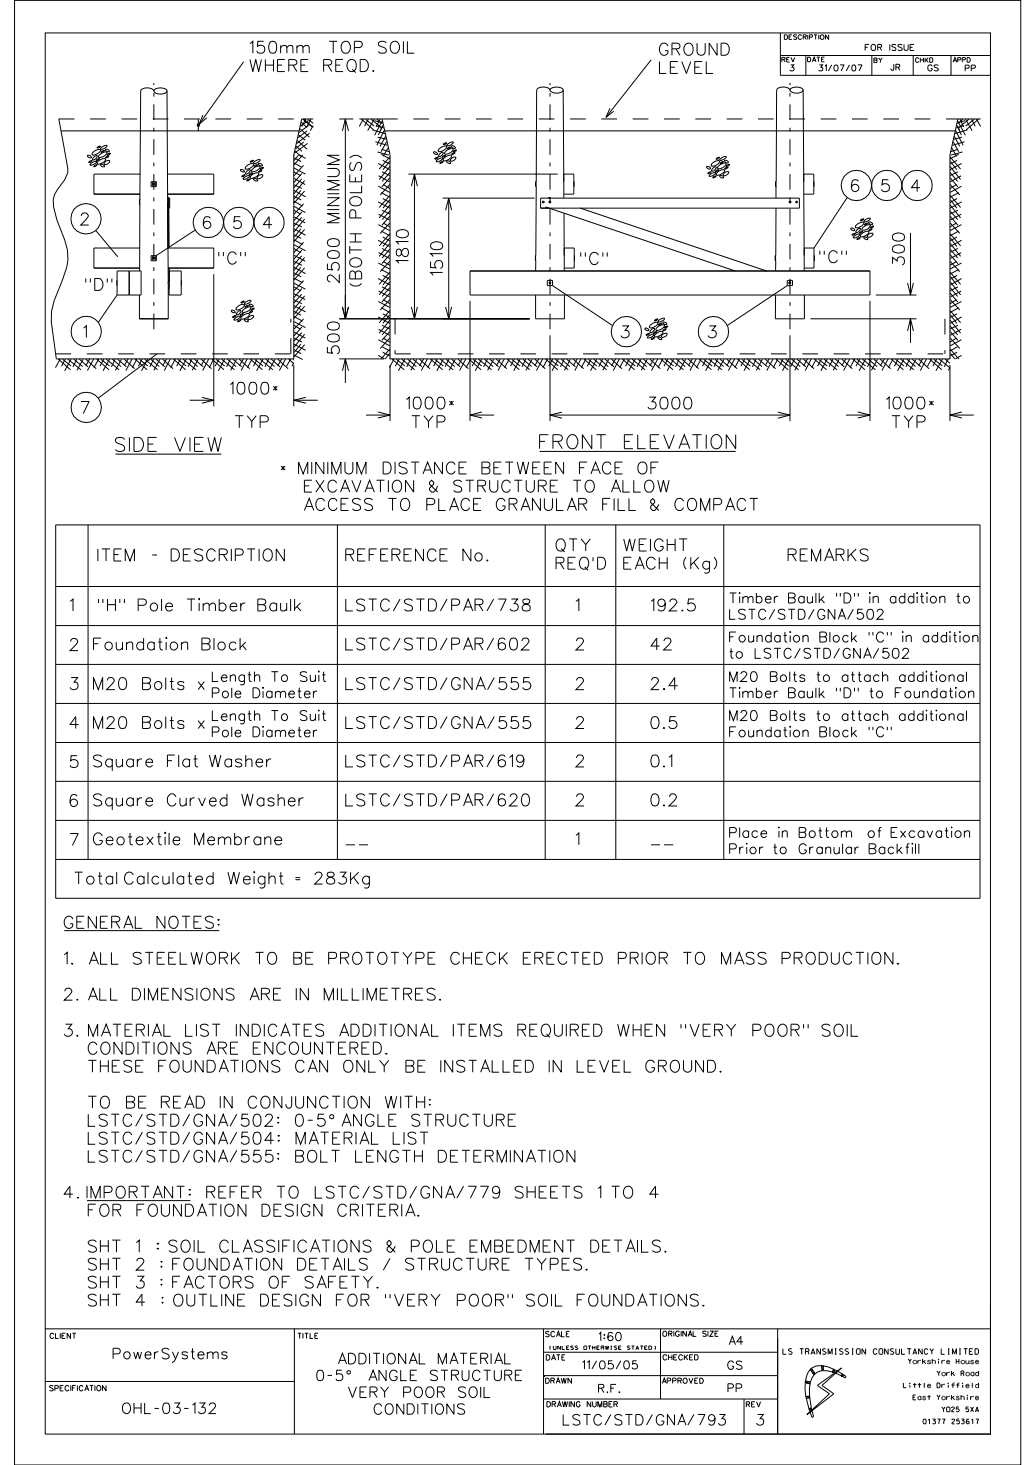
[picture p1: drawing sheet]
<svg xmlns="http://www.w3.org/2000/svg" width="210mm" height="297mm" viewBox="0 0 210 297" stroke-linecap="round" stroke-linejoin="round" font-family="sans-serif">
<g fill="none" stroke="#000" stroke-width=".2">
<path d="M2.9 .1h204v296.9h-204zM9.2 6.7h191.6v284h-191.6zM31.2 18.4a1.8 1.8 0 0 0-2.6-.2l-.3 36.7M31.3 18.2a2.12 2.12 0 0 1 2.5 0l.1 .2a1.6 1.6 0 0 1-2.2 .6l-.4-.4zM33.9 18.4l.1 21.9M49.4 12.5l-9 12.7M111.5 18.3a1.76 1.76 0 0 0-2.7 0l-.1 18.5M111.5 18.1a2.18 2.18 0 0 1 2.6 0l.1 .2a1.8 1.8 0 0 1-2.7 0zM114.2 18.3l.1 18.5M132 12.1l-9.2 11.7M158.2 11.2h42.6M158.2 6.7v8.6h42.6"/>
<path d="M160.1 18.3a1.76 1.76 0 0 0-2.7 0l-.1 18.5M160.2 18.1a2.12 2.12 0 0 1 2.5 0l.1 .2a1.8 1.8 0 0 1-2.7 0zM162.8 18.3l.1 18.5M163.3 11.2v4.1M176.7 11.2v4.1M185.1 11.2v4.1M192.8 11.2v4.1M11.9 24.1l1.8 10.1v.8l-.6 1.4-2 3-.3 1.1 .1 1.5 .6 2.6 1.6 4a9.8 9.8 0 0 1-.5 8.3l-1.7 4.1-.5 2.2v2.1l1 7.5h48.1v-41.4l1.7-7.3h2.3M12.4 26.5h48.2M17.8 31.5a.55 .55 0 0 1 .7 .5 .51 .51 0 0 1-.7-.5zM18.1 32.8l.5-.3a.42 .42 0 0 1-.5 .5zM18.2 33.3h.1a1.1 1.1 0 0 1 1.3-.5 1.42 1.42 0 0 1-1.4 .6z"/>
<path d="M18.9 30.9l1-.6 .5 .1a1.52 1.52 0 0 1-1.7 1zM18.9 32l.6-.5a.42 .42 0 0 1 .2 .5 .42 .42 0 0 1-.5 .3l-.4 .1zM19.1 33.6l.6-.2-.4 .4h-.3zM19.5 32.4l.6-.2-.2 .3h-.4zM19.8 29.8l.5-.1-.4 .3h-.2zM19.9 32.7l1-.5h.5a1.44 1.44 0 0 1-1.7 1zM20.2 31.4l1-.6 .5 .1a1.52 1.52 0 0 1-1.7 1zM20.4 30a1.24 1.24 0 0 1 1.3-.5 1.27 1.27 0 0 1-1.3 .7zM20.4 33.3a.55 .55 0 0 1 .8 .5 .51 .51 0 0 1-.8-.5zM20.6 30.7l.6-.2-.4 .4h-.3zM21.2 32.9a.67 .67 0 0 1 1.1-.2 .87 .87 0 0 1-1.2 .6zM21.4 30.3a.55 .55 0 0 1 .7 .5h-.1a.48 .48 0 0 1-.6-.5z"/>
<path d="M21.4 31.9l.6-.3-.2 .3-.3 .1zM21.8 31.3l.6-.2-.4 .3-.3 .1zM28.4 35.3h-9.4v4.1h9.4M30.6 36.8h1.1v1h-1.1zM30.9 36.8v1M31.5 36.8v1M34 35.3h9.3v4.1h-9.3M40.2 24.2v2.4M41.1 23.3l-.7 1.9 1.5-1.3M48.8 34.4a.55 .55 0 0 1 .7 .5h-.1a.48 .48 0 0 1-.6-.5zM49.1 35.6l.6-.1-.4 .3h-.3zM49.3 36.2v-.1a1.1 1.1 0 0 1 1.3-.4 1.42 1.42 0 0 1-1.3 .6z"/>
<path d="M49.9 33.7l.7-.4h.8a1.44 1.44 0 0 1-1.7 .9zM50.1 34.7l.5-.3a.59 .59 0 0 1-.5 .9h-.2l-.1-.1zM50.1 36.5l.5-.2 .1 .1-.6 .3zM50.5 35.3l.7-.3-.1 .2a.3 .3 0 0 1-.3 .2 .3 .3 0 0 1-.3-.1zM50.7 35.8a1.56 1.56 0 0 1 1.7-.7 1.44 1.44 0 0 1-1.7 1zM50.7 32.8l.7-.3-.4 .3-.3 .1zM51.4 34.1l.8-.4 .5 .1a1.52 1.52 0 0 1-1.7 .9v-.3zM51.5 32.9a1.24 1.24 0 0 1 1.2-.5 1.27 1.27 0 0 1-1.3 .7zM51.5 36.2a.5 .5 0 0 1 .6 .5 .5 .5 0 0 1-.6-.5zM51.5 33.6l.7-.2-.2 .2-.3 .2zM52.4 35.7l.8-.3a.69 .69 0 0 1-.3 .7 .69 .69 0 0 1-.8 0zM52.4 33.1a.55 .55 0 0 1 .8 .5h-.1a.48 .48 0 0 1-.7-.5z"/>
<path d="M52.4 34.8l.5-.3h.2l-.6 .4zM52.8 34.2l.6-.2-.3 .3-.3 .1zM59.5 34.8l1.4 .8M59.5 34l2.4 1.3M59.5 33l1.6 .9M59.6 39.8l1.4 .7M59.6 38.6l2.4 1.3M59.6 37.5l1.6 .7M59.6 32l1.4 .8M59.6 36.2l2.3 1.2M59.7 31.4l-.1 .1M59.8 30.6l1.3 1.1"/>
<path d="M60 29.6l1.2 1.1M60.3 28.5l2 1.8M60.5 31.4l-.9 1.1M60.5 27.3l1.4 1.1M60.6 31.4l1.4 .7M60.8 26.1l1.9 1.7M61 38.6l-1.4 1.7M61 24.8l1.2 1.1M61.2 36.3l-1.6 1.7M61.2 35.2l-1.6 1.8M61.4 31.4l-1.8 2M61.4 24.2l1.8 1.5"/>
<path d="M61.5 33.5l-1.9 2.1M61.6 28.8l-1.7 1.4M61.6 24.2l1.9 1.6M61.7 38.7l-2.1 2.5M61.7 36.6l-2.1 2.7M62 24.1l-.8 1.5M62.3 26.5l-1.9 1.4M62.3 29.1l-2.6 1.9M62.5 24.2l1 .8M62.6 25.4l-2 1.5M62.6 24.4l-1.7 1.2M62.8 27l-2.7 2.1"/>
<path d="M63 24.2l-.7 1.4M63.5 25.5l-.6 1M68.8 24.1h2.8M69.4 26.5l.6-2.4 .6 2.4M70 24.1v40.5M72.8 24.1h4.7l1.6 7.3v41.4h113.5v-41.4l1.6-7.3h4.6M73.3 24.2l2.4 2.1M73.6 24.1l-.8 1.5M74.1 24.2l1.7 1.4M74.7 24.2l-.8 1.4M75.2 24.2l2.3 1.8M75.5 26.3l2.5 .8"/>
<path d="M75.8 24.2l-1.3 2.3M75.9 24.5l1.7 .4M76.1 28.7l2.4 .8M76.2 25.5l1.6 .4M76.4 24.2l1.1 .9M76.5 30.8l2.3 .6M76.6 27.8l1.7 .4M76.6 33.1l2.4 1.3M76.7 37.8l2.3 1.2M76.7 35.6l2.3 1.3M77 24.2l-.8 1.5M77.3 31.3l1.7 .9"/>
<path d="M77.3 39.1l1.7 .9M77.4 30.3l1.5 .5M77.4 34.8l1.6 .8M77.5 25.7l-.4 .7M77.5 24.5l-1.6 2.9M77.6 32.5l1.4 .8M77.6 25.4l-.9 2M77.7 37.4l1.3 .8M77.9 26.4l-1.5 3.1M78 26.5h115.6M78.2 27.6l-1.2 2.1M78.4 28.7l-1.2 2.1"/>
<path d="M78.7 30l-1 1.7M79 32.7l-1.4 1.7M79 31.8l-2.1 2.5M79 33.8l-2.1 2.6M79 35l-1.5 1.8M79 36.1l-1.6 1.8M79 37.4l-1.9 2.1M79 39.6l-2.1 2.5M82.8 35.3h30.3M83.4 37.8l.6-2.5 .6 2.5M84 35.3v29.3M87.9 30.9a.51 .51 0 0 1 .7 .4h-.1a.61 .61 0 0 1-.6-.4z"/>
<path d="M88.2 32.1l.6-.2-.4 .3h-.3zM88.5 32.5a1.54 1.54 0 0 1 1.2-.4 1.27 1.27 0 0 1-1.3 .7zM89 30.2l.8-.5 .7-.1a1.06 1.06 0 0 1-1.2 1.1l-.5-.1zM89.2 31.1l.5-.2a.7 .7 0 0 1-.8 .8l.1-.3zM89.2 32.9l.6-.2a.49 .49 0 0 1-.7 .4zM89.8 31.6l.5-.1-.1 .2-.5 .2zM89.9 29.2l.6-.3-.1 .2a.3 .3 0 0 1-.2 .2 .3 .3 0 0 1-.3-.1zM90 32l.8-.4 .7-.1a1.06 1.06 0 0 1-1.2 1.1l-.5-.1zM90.3 30.7l.8-.5 .7-.1a1.06 1.06 0 0 1-1.2 1.1l-.5-.1zM90.5 32.7a.51 .51 0 0 1 .8 .4h-.1a.61 .61 0 0 1-.7-.4zM90.6 29.3a1.19 1.19 0 0 1 1.3-.4 1.11 1.11 0 0 1-1.4 .6zM90.7 30.1l.6-.3-.5 .4h-.1z"/>
<path d="M91.5 29.6a.51 .51 0 0 1 .8 .4l-.1 .1a.61 .61 0 0 1-.7-.5zM91.5 32.1l.8-.2a.72 .72 0 0 1-1 .7zM91.6 31.1l.6-.1-.6 .3zM91.9 30.6l.6-.2a.49 .49 0 0 1-.7 .4zM108.7 36.8v1M108.7 37.8l-.1 14M108.7 36.8h-.1v1h.1M114.3 39.4h2v-4.1h-2v4.9M116.3 36.8v1M123.6 22l-.8 1.8 1.6-1.2M143.2 33.8l.1-.1a.48 .48 0 0 1 .7 .5 .56 .56 0 0 1-.8-.4zM143.5 35.1l.6-.3-.4 .4h-.2z"/>
<path d="M143.9 35.4l.6-.4h.5a1.05 1.05 0 0 1-1.3 .7zM144.3 33.1l.8-.4 .7-.1a1.06 1.06 0 0 1-1.2 1.1l-.5-.1zM144.4 34.2l.7-.4a.64 .64 0 0 1-.6 .9l-.3-.1zM144.5 35.9l.6-.2-.1 .2-.4 .2zM145.1 34.6l.5-.2a.42 .42 0 0 1-.5 .4zM145.3 32.1l.5-.2-.2 .3-.4 .1zM145.6 34.8l.8-.4h.4a1.06 1.06 0 0 1-1.1 1.1h-.6zM145.7 33.6l.7-.4 .7-.1a1.06 1.06 0 0 1-1.2 1.1l-.5-.1zM145.9 32.4a1.13 1.13 0 0 1 1.3-.5l-.1 .1a1.54 1.54 0 0 1-1.2 .5zM145.9 35.6l.1-.1a.52 .52 0 0 1 .6 .6 .6 .6 0 0 1-.7-.5zM146 33.1l.2-.3h.4l-.5 .4zM146.7 35.2a.63 .63 0 0 1 1-.2 .94 .94 0 0 1-1.1 .5z"/>
<path d="M146.9 32.5h.1a.48 .48 0 0 1 .6 .5 .56 .56 0 0 1-.7-.5zM146.9 34.2l.7-.3-.3 .3zM147.2 33.6l.7-.3-.2 .3zM157.3 36.8v3.4M157.4 36.8h-.2v1h.2M162.9 35.3h2.1v4.1h-2.1zM162.9 39.4l.1 12.4M165 36.8v1M192.6 31.8l2.1 2.5M192.6 33.8l2.1 2.6M192.6 35l1.5 1.8M192.6 36.1l1.6 1.8"/>
<path d="M192.6 37.4l1.9 2.1M192.6 39.6l2.1 2.5M192.6 32.7l1.4 1.7M192.9 30l1 1.7M193.2 28.7l1.1 2.1M193.4 27.6l1.1 2.1M193.7 26.4l1.5 3.1M193.9 37.4l-1.3 .8M194 25.4l.9 2M194 32.5l-1.4 .8M194.1 24.5l1.6 2.9M194.2 25.7l.3 .7"/>
<path d="M194.2 34.8l-1.6 .8M194.2 30.3l-1.5 .5M194.3 31.3l-1.7 .9M194.3 39.1l-1.7 .9M194.6 24.2l.8 1.5M194.8 35.6l-2.2 1.3M194.9 37.8l-2.3 1.2M194.9 33.1l-2.3 1.3M195 27.8l-1.7 .4M195.1 30.8l-2.3 .6M195.2 24.2l-1 .9M195.4 25.5l-1.6 .4"/>
<path d="M195.5 28.7l-2.4 .8M195.6 24.5l-1.6 .4M195.7 24.2l1.3 2.3M196.1 26.3l-2.5 .8M196.4 24.2l-2.2 1.8M196.9 24.2l.8 1.4M197.5 24.2l-1.8 1.4M197.9 24.1l.9 1.5M198.4 24.2l-2.5 2.1M19.4 46.7l4.5 5.4M23.7 56.8h.1M23.7 57.9h.1"/>
<path d="M23.7 59.8l-3.8 5.6M23.7 54.9h4.9v4.9h-4.9zM26.2 54.9v4.9M28.3 59.8v4.8M28.3 50.3h-9.3v4h9.3M28.4 40.4h-.1v1.1h.1M30.6 51.8h1.1v1.1h-1.1zM30.9 51.8v1.1M31.5 51.8v1.1M34 41.1l.1 23.5M34 40.2h.1M34.1 50.3h9.2v4h-9.2"/>
<path d="M34.1 58.7h.2M34.2 40.2h.2v2h-.2M34.2 41.9h-.2v-1.9h.2v2.2M34.2 42.2v8.1M34.3 56.8v.3zM34.3 54.3v5.5h2.4v-4.9h-2.4M34.3 56.8h.1M36.7 56.8v1.1M39.6 46.6l-7.9 5.2M43.3 55.6v26.8M59.5 58.2l1.4 .8M59.5 57.4l2.4 1.2"/>
<path d="M59.5 56.4l1.8 .9M59.5 50.4l1.4 .8M59.5 49.6l2.4 1.2M59.5 48.6l1.8 1M59.5 42.6l1.4 .8M59.5 41.8l2.4 1.3M59.5 40.8l1.8 1M59.6 55.3l1.4 .8M59.6 54.2l2.4 1.3M59.6 53l1.6 .8M59.6 47.6l1.4 .7M59.6 46.4l2.4 1.3"/>
<path d="M59.6 45.2l1.6 .8M59.6 59.6l2.3 1.1M59.6 51.8l2.3 1.1M59.6 44l2.3 1.2M61 54.2l-1.4 1.7M61 46.4l-1.4 1.7M61.2 59.6l-1.6 1.8M61.2 51.8l-1.6 1.8M61.2 44.1l-1.6 1.7M61.2 58.5l-1.6 1.8M61.2 50.7l-1.6 1.8M61.2 43l-1.6 1.7"/>
<path d="M61.5 56.9l-1.9 2.1M61.5 49.1l-1.9 2.1M61.5 41.3l-1.9 2.1M61.7 60l-2.1 2.6M61.7 54.3l-2.1 2.5M61.7 52.2l-2.1 2.6M61.7 46.5l-2.1 2.5M61.7 44.4l-2.1 2.6M76.6 40.9l2.4 1.3M76.6 48.7l2.4 1.3M76.6 56.5l2.4 1.3M76.7 45.5l2.3 1.3"/>
<path d="M76.7 53.3l2.3 1.3M76.7 43.4l2.3 1.2M76.7 51.2l2.3 1.2M76.7 59l2.3 1.2M77.3 46.9l1.7 .9M77.3 54.6l1.7 1M77.4 42.6l1.6 .8M77.4 50.4l1.6 .8M77.4 58.2l1.6 .8M77.6 40.2l1.4 .9M77.6 48l1.4 .8M77.6 55.8l1.4 .8"/>
<path d="M77.7 45.2l1.3 .8M77.7 53l1.3 .8M79 40.5l-1.4 1.7M79 48.2l-1.4 1.8M79 56l-1.4 1.8M79 41.6l-2.1 2.6M79 42.8l-1.5 1.7M79 43.8l-1.6 1.9M79 45.2l-1.9 2.1M79 47.4l-2.1 2.5M79 49.3l-2.1 2.7M79 50.5l-1.5 1.8"/>
<path d="M79 51.6l-1.6 1.9M79 53l-1.9 2.1M79 55.2l-2.1 2.4M79 57.1l-2.1 2.7M79 58.3l-1.5 1.8M79 59.4l-1.6 1.8M89.7 40.2h18.7M90.3 42.6l.7-2.4 .6 2.4M91 40.2v24.4M95.3 54.9h81v4.9h-81zM108.6 59.8v4.8h5.8v-4.8M108.6 52.9v2"/>
<path d="M108.7 51.8h-.2v1.1h.2M109.6 40.2h52.4v2h-52.4zM110.6 41.9l38.4 13M110.9 56.8h1.1v1.1h-1.1zM111.2 40l.4 .2M111.2 40v.2M111.2 40h.1M111.5 40.8a.18 .18 0 0 0-.2 .1 .18 .18 0 0 0 .1 .2M112 57.9l12.1 8.1M114.3 43.2l.1 8.6M114.4 54.3h2v-4h-2v4.6M116.4 51.8v1.1"/>
<path d="M117.6 42.2l37.8 12.7M157.2 59.8v4.8h5.9v-4.8M157.2 51.8v1.1M157.3 52.9l-.1 2M157.3 51.8h-.2v1.1h.2M157.3 42.2v9.6M159.6 57.9l-12.2 8.1M159.6 56.8h1v1.1h-1zM160.1 57.5h.1M160.1 40.8l.2 .1-.1 .2M160.2 57.2a.17 .17 0 0 0-.2 .1 .17 .17 0 0 0 .1 .2M160.2 57.2h.1"/>
<path d="M160.2 57.2l-.2 .1 .1 .2M165 51.8v1.1M165 50.3h-2v4.6M165 50.3v4h-2M171.7 40l-6.7 10.3M172.5 46.2h.1a.52 .52 0 0 1 .6 .5 .51 .51 0 0 1-.7-.5zM172.7 47.6l.7-.3-.3 .3-.4 .1zM173 48.1a1.13 1.13 0 0 1 1.3-.5l-.1 .1a1.19 1.19 0 0 1-1.2 .5zM173.4 45.8a1.7 1.7 0 0 1 1.7-.7 1.52 1.52 0 0 1-1.7 1zM173.6 46.7l.7-.4a.75 .75 0 0 1-.8 .8zM173.7 48.4l.6-.3a.36 .36 0 0 1-.2 .4 .36 .36 0 0 1-.4 0zM174.3 47.1l.6-.2-.6 .4z"/>
<path d="M174.5 44.6l.5-.2a.36 .36 0 0 1-.4 .3h-.2zM174.6 47.4l.7-.4 .5-.1 .3 .1a1.44 1.44 0 0 1-1.7 .9zM174.7 46.3a1.7 1.7 0 0 1 1.7-.7 1.42 1.42 0 0 1-1.7 1zM175.2 44.8a1.43 1.43 0 0 1 1.2-.5 1.27 1.27 0 0 1-1.3 .6zM175.2 48a.47 .47 0 0 1 .6 .5 .5 .5 0 0 1-.6-.5zM175.4 45.4l.5-.1-.2 .2-.5 .1zM175.9 47.7a.67 .67 0 0 1 1.1-.3 .76 .76 0 0 1-1.2 .5zM176.1 46.7l.4-.3h.3l-.3 .3zM176.1 45h.1a.47 .47 0 0 1 .6 .5 .5 .5 0 0 1-.7-.5zM176.4 46.1l.6-.3a.36 .36 0 0 1-.2 .3 .36 .36 0 0 1-.4 0zM177.5 59.8h8.3M184 57.4l.6 2.4 .6-2.4"/>
<path d="M184.6 47.2v12.6M192.6 41.6l2.1 2.6M192.6 42.8l1.5 1.7M192.6 43.8l1.6 1.9M192.6 45.2l1.9 2.1M192.6 47.4l2.1 2.5M192.6 49.3l2.1 2.7M192.6 50.5l1.5 1.8M192.6 51.6l1.6 1.9M192.6 53l1.9 2.1M192.6 55.2l2.1 2.4M192.6 57.1l2.1 2.7"/>
<path d="M192.6 58.3l1.5 1.8M192.6 59.4l1.6 1.8M192.6 40.5l1.4 1.7M192.6 48.2l1.4 1.8M192.6 56l1.4 1.8M193.9 45.2l-1.3 .8M193.9 53l-1.3 .8M194 40.2l-1.4 .9M194 48l-1.4 .8M194 55.8l-1.4 .8M194.2 42.6l-1.6 .8M194.2 50.4l-1.6 .8"/>
<path d="M194.2 58.2l-1.6 .8M194.3 46.9l-1.7 .9M194.3 54.6l-1.7 1M194.8 43.4l-2.2 1.2M194.8 51.2l-2.2 1.2M194.8 59l-2.2 1.2M194.9 45.5l-2.3 1.3M194.9 53.3l-2.3 1.3M194.9 40.9l-2.3 1.3M194.9 48.7l-2.3 1.3M194.9 56.5l-2.3 1.3M11.8 72.8l2.5 2.2"/>
<path d="M12.2 72.8l-1 1.7M12.7 72.8l1.7 1.4M13.2 72.8l-.7 1.4M13.7 72.8l2.7 2.2M14.4 72.8l-1.3 2.4M15 72.8l1.7 1.5M15.6 72.8l-.8 1.6M16.1 72.8l1.7 1.6M16.8 72.8l-1.2 2.3M17.4 72.8l2.1 1.9M18.2 72.8l-.8 1.4M19 72.8l-1.3 2.3"/>
<path d="M19.6 72.8l2.5 2.2M20 72.8l-1 1.7M20.5 72.8l1.7 1.4M21 72.8l-.7 1.4M21.5 72.8l2.7 2.2M22.2 72.8l-1.3 2.4M22.8 72.8l1.7 1.5M23.4 72.8l-.8 1.6M23.8 72.8l1.8 1.6M24.6 72.8l-1.2 2.3M25.2 72.8l2.1 1.9M26 72.8l-.8 1.4"/>
<path d="M26.8 72.8l-1.3 2.3M27.4 72.8l2.4 2.2M27.8 72.8l-1 1.7M28.3 64.6h5.8M28.3 72.8l1.7 1.4M28.8 72.8l-.7 1.4M29.3 72.8l2.6 2.2M30 72.8l-1.3 2.4M30.5 72.8l1.8 1.5M31.1 72.8l-.7 1.6M31.6 72.8l1.8 1.6M31.8 71.7l-11.9 9"/>
<path d="M32.4 72.8l-1.2 2.3M33 72.8l2.1 1.9M33.8 72.8l-.8 1.4M34.5 72.8l-1.2 2.3M35.2 72.8l2.4 2.2M35.5 72.8l-.9 1.7M36 72.8l1.7 1.4M36.6 72.8l-.8 1.4M37.1 72.8l2.6 2.2M37.7 72.8l-1.2 2.4M38.3 72.8l1.8 1.5M38.9 72.8l-.8 1.6"/>
<path d="M39.4 72.8l1.8 1.6M40.2 72.8l-1.2 2.3M40.8 72.8l2.1 1.9M41.6 72.8l-.8 1.4M42.3 72.8l-1.2 2.3M43 72.8l2.4 2.2M43.3 72.8l-.9 1.7M43.8 72.8l1.7 1.4M44.4 72.8l-.8 1.4M44.9 72.8l2.6 2.2M45.5 72.8l-1.2 2.4M46.1 72.8l1.8 1.5"/>
<path d="M46.7 72.8l-.8 1.6M46.9 62.9a.55 .55 0 0 1 .8 .5 .51 .51 0 0 1-.8-.5zM47.2 72.8l1.8 1.6M47.2 64.2l.6-.2-.3 .3-.3 .1zM47.4 64.8a1.13 1.13 0 0 1 1.4-.5 1.42 1.42 0 0 1-1.4 .5zM47.9 72.8l-1.1 2.3M48 62.3l.8-.5h.8a1.52 1.52 0 0 1-1.8 1zM48.1 63.4l.7-.5a.75 .75 0 0 1-.9 .9zM48.2 65l.6-.2-.3 .3-.3 .1zM48.5 72.8l2.1 1.9M48.7 63.8l.4-.2h.2l-.1 .1a.3 .3 0 0 1-.2 .3 .3 .3 0 0 1-.3-.2zM48.9 64.3a1.56 1.56 0 0 1 1.7-.6 1.44 1.44 0 0 1-1.8 .9z"/>
<path d="M48.9 61.2l.6-.1-.2 .2-.5 .1zM49.3 62.8l.8-.5h.8a1.52 1.52 0 0 1-1.8 1zM49.3 72.8l-.8 1.4M49.6 64.7a.5 .5 0 0 1 .7 .5 .5 .5 0 0 1-.7-.5zM49.7 61.3l.6-.4h.5a1.07 1.07 0 0 1-1.2 .7zM49.7 62.1l.6-.2-.4 .4h-.2zM50.1 72.8l-1.2 2.3M50.4 64.3a.67 .67 0 0 1 1-.2 .76 .76 0 0 1-1.2 .5zM50.5 63.4l.4-.3h.3l-.4 .3zM50.6 61.7a.5 .5 0 0 1 .6 .5 .47 .47 0 0 1-.6-.5zM50.7 72.8l2.5 2.2M50.9 62.8l.6-.3-.3 .3-.3 .1z"/>
<path d="M51.1 72.8l-1 1.7M51.6 72.8l1.7 1.4M52.1 72.8l-.7 1.4M52.7 72.8l2.6 2.2M53.3 72.8l-1.3 2.4M53.9 72.8l1.8 1.5M54.5 72.8l-.8 1.6M55 72.8l1.8 1.6M55.7 72.8l-1.2 2.3M56.3 72.8l2.1 1.9M57.1 72.8l-.8 1.4M57.9 72.8l-1.3 2.3"/>
<path d="M58.5 72.8l1 .9M58.9 72.8l-.8 1.5M59.4 72.8l.1 .2M59.5 74v8.4M59.5 72l1.8 .9M59.5 65.9l1.4 .8M59.5 65.2l2.4 1.2M59.5 64.2l1.8 .9M59.5 73.5l-.3 .7M59.6 70.9l1.4 .8M59.6 69.8l2.4 1.2M59.6 68.6l1.6 .7"/>
<path d="M59.6 63.1l1.4 .8M59.6 62l2.4 1.2M59.6 60.8l1.6 .8M59.6 67.3l2.3 1.2M61 69.8l-1.4 1.6M61 62l-1.4 1.7M61.2 67.4l-1.6 1.8M61.2 66.3l-1.6 1.8M61.5 64.6l-1.9 2.1M61.7 69.9l-2.1 2.4M61.7 67.8l-2.1 2.6M61.7 62.1l-2.1 2.4"/>
<path d="M68.8 72.8h9M68.8 64.6h38.5M69.4 62.2l.6 2.4 .6-2.4M69.4 75.2l.6-2.4 .6 2.4M70 72.8v4.8M76.6 64.3l2.4 1.3M76.6 72l1.4 .8M76.7 61.1l2.3 1.2M76.7 68.9l2.3 1.2M76.7 66.7l2.3 1.3M77.3 62.4l1.7 1M77.4 65.9l1.6 .8"/>
<path d="M77.5 70.3l1.5 .9M77.6 63.6l1.4 .8M77.6 71.4l1.4 .8M77.7 60.7l1.3 .9M77.7 68.5l1.3 .9M79 63.8l-1.4 1.8M79 71.6l-.9 1.2M79 60.7l-1.9 2.2M79 63l-2.1 2.4M79 64.9l-2.1 2.7M79 66.1l-1.5 1.8M79 67.2l-1.6 1.8"/>
<path d="M79 68.5l-1.9 2.1M79 70.8l-1.8 2M79 72.7l-.1 .1M79.1 74v11.3M79.5 72.8l2.4 2.2M79.9 72.8l-1 1.7M80.3 72.8l1.8 1.4M80.9 72.8l-.8 1.4M81.4 72.8l2.7 2.2M82.1 72.8l-1.3 2.4M82.6 72.8l1.8 1.5M83.3 72.8l-.9 1.6"/>
<path d="M83.4 62.2l.6 2.4 .6-2.4M83.7 72.8l1.8 1.6M84.5 72.8l-1.2 2.3M85 72.8l2.1 1.9M85.9 72.8l-.9 1.4M86.6 72.8l-1.2 2.3M87.3 72.8l2.4 2.2M87.7 72.8l-1 1.7M88.1 72.8l1.8 1.4M88.7 72.8l-.8 1.4M89.2 72.8l2.6 2.2M89.9 72.8l-1.4 2.4"/>
<path d="M90.3 62.2l.7 2.4 .6-2.4M90.4 72.8l1.8 1.5M91 72.8l-.8 1.6M91.5 72.8l1.8 1.6M92.3 72.8l-1.3 2.3M92.8 72.8l2.1 1.9M93.7 72.8l-.9 1.4M94.4 72.8l-1.2 2.3M95.1 72.8l2.4 2.2M95.3 61v24.3M95.4 72.8l-.9 1.7M95.9 72.8l1.7 1.4"/>
<path d="M96.5 72.8l-.8 1.4M97 72.8l2.6 2.2M97.6 72.8l-1.3 2.4M98.2 72.8l1.8 1.5M98.8 72.8l-.8 1.6M99.3 72.8l1.8 1.6M100.1 72.8l-1.3 2.3M100.6 72.8l2.1 1.9M101.4 72.8l-.8 1.4M102.2 72.8l-1.3 2.3M102.8 72.8l2.5 2.2M103.2 72.8l-.9 1.7"/>
<path d="M103.7 72.8l1.7 1.4M104.3 72.8l-.8 1.4M104.8 72.8l2.6 2.2M105.4 72.8l-1.3 2.4M106 72.8l1.8 1.5M106.6 72.8l-.8 1.6M107 72.8l1.9 1.6M107.8 72.8l-1.2 2.3M108.4 72.8l2.1 1.9M109.2 72.8l-.8 1.4M110 72.8l-1.3 2.3M110.6 72.8l2.5 2.2"/>
<path d="M111 72.8l-.9 1.7M111.5 72.8l1.7 1.4M111.5 68v17.4M112 72.8l-.8 1.4M112.5 72.8l2.7 2.2M113.2 72.8l-1.3 2.4M113.8 72.8l1.7 1.5M114.4 72.8l-.8 1.6M114.8 72.8l1.9 1.6M115.6 72.8l-1.2 2.3M116.2 72.8l2.1 1.9M117 72.8l-.8 1.4"/>
<path d="M117.8 72.8l-1.3 2.3M118.4 72.8l2.4 2.2M118.8 72.8l-1 1.7M119.2 72.8l1.8 1.4M119.8 72.8l-.8 1.4M120.3 72.8l2.7 2.2M121 72.8l-1.3 2.4M121.5 72.8l1.8 1.5M122.2 72.8l-.8 1.6M122.6 72.8l1.8 1.6M123.4 72.8l-1.2 2.3M123.9 72.8l2.2 1.9"/>
<path d="M124.8 72.8l-.9 1.4M125.5 72.8l-1.2 2.3M126.2 72.8l2.4 2.2M126.6 72.8l-1 1.7M127 72.8l1.8 1.4M127.6 72.8l-.8 1.4M128.1 72.8l2.7 2.2M128.8 72.8l-1.4 2.4M129.3 72.8l1.8 1.5M129.9 72.8l-.8 1.6M130.4 72.8l1.8 1.6M130.8 66.5h.2a.36 .36 0 0 1 .4 .1 .36 .36 0 0 1 0 .4 .52 .52 0 0 1-.6-.5z"/>
<path d="M131 67.8a.3 .3 0 0 1 .3-.2 .3 .3 0 0 1 .3 .1l-.5 .3h-.1zM131.2 72.8l-1.2 2.3M131.3 68.3a1.24 1.24 0 0 1 1.3-.5 1.11 1.11 0 0 1-1.4 .6zM131.7 66.1a1.56 1.56 0 0 1 1.7-.7 1.44 1.44 0 0 1-1.8 1zM131.7 72.8l2.1 1.9M131.9 67l.7-.4a.64 .64 0 0 1-.7 .9l-.2-.2zM132 68.7h.1a.3 .3 0 0 1 .2-.3 .3 .3 0 0 1 .3 .2l-.5 .2h-.1zM132.5 67.5l.6-.3-.2 .3-.4 .1zM132.6 72.8l-.9 1.4M132.7 67.9a1.5 1.5 0 0 1 1.7-.6 1.52 1.52 0 0 1-1.7 .9zM132.7 64.9l.6-.2-.3 .3-.3 .1zM133.2 66.4l.7-.5 .5-.1 .3 .1a1.44 1.44 0 0 1-1.7 1z"/>
<path d="M133.3 72.8l-1.2 2.3M133.4 68.4l.2-.1a.43 .43 0 0 1 .5 .5l-.2 .1a.46 .46 0 0 1-.5-.5zM133.5 64.9a.79 .79 0 0 1 1.2-.3l-.1 .2a1.24 1.24 0 0 1-1.2 .4zM133.5 65.7l.6-.2a.49 .49 0 0 1-.6 .4zM134 72.8l2.4 2.2M134.2 67.9a.67 .67 0 0 1 1-.2 .81 .81 0 0 1-1.1 .5zM134.4 65.4l.2-.1a.37 .37 0 0 1 .4 .1 .37 .37 0 0 1 0 .4 .62 .62 0 0 1-.6-.4zM134.4 67l.6-.3-.2 .3zM134.4 72.8l-1 1.7M134.7 66.4l.1-.1a.3 .3 0 0 1 .2-.2 .3 .3 0 0 1 .3 .1l-.4 .3h-.2zM134.8 72.8l1.8 1.4M135.4 72.8l-.8 1.4"/>
<path d="M135.9 72.8l2.6 2.2M136.6 72.8l-1.4 2.4M137.1 72.8l1.8 1.5M137.7 72.8l-.8 1.6M138.2 72.8l1.8 1.6M139 72.8l-1.3 2.3M139.5 72.8l2.1 1.9M140.4 72.8l-.9 1.4M141.1 72.8l-1.2 2.3M141.7 72.8l2.5 2.2M142.1 72.8l-.9 1.7M142.6 72.8l1.7 1.4"/>
<path d="M143.2 72.8l-.8 1.4M143.7 72.8l2.6 2.2M144.3 72.8l-1.3 2.4M144.9 72.8l1.8 1.5M145.5 72.8l-.8 1.6M145.9 72.8l1.9 1.6M146.8 72.8l-1.3 2.3M147.3 72.8l2.1 1.9M148.1 72.8l-.8 1.4M148.9 72.8l-1.3 2.3M149.5 72.8l2.5 2.2M149.9 72.8l-.9 1.7"/>
<path d="M150.4 72.8l1.7 1.4M150.9 72.8l-.7 1.4M151.5 72.8l2.6 2.2M152.1 72.8l-1.3 2.4M152.7 72.8l1.8 1.5M153.3 72.8l-.8 1.6M153.7 72.8l1.9 1.6M154.5 72.8l-1.2 2.3M155.1 72.8l2.1 1.9M155.9 72.8l-.8 1.4M156.7 72.8l-1.3 2.3M157.3 72.8l2.5 2.2"/>
<path d="M157.7 72.8l-1 1.7M158.2 72.8l1.7 1.4M158.7 72.8l-.8 1.4M159.2 72.8l2.7 2.2M159.9 72.8l-1.3 2.4M160.1 68v17.4M160.5 72.8l1.7 1.5M161.1 72.8l-.8 1.6M161.5 72.8l1.8 1.6M162.3 72.8l-1.2 2.3M162.9 72.8l2.1 1.9M163.7 72.8l-.8 1.4"/>
<path d="M164.3 64.6h21.5M164.4 72.8l-1.2 2.3M165.1 72.8l2.4 2.2M165.5 72.8l-1 1.7M165.9 72.8l1.8 1.4M166.5 72.8l-.8 1.4M167 72.8l2.7 2.2M167.7 72.8l-1.3 2.4M168.2 72.8l1.8 1.5M168.9 72.8l-.9 1.6M169.3 72.8l1.8 1.6M170.1 72.8l-1.2 2.3"/>
<path d="M170.6 72.8l2.1 1.9M171.5 72.8l-.9 1.4M172.2 72.8l-1.2 2.3M172.9 72.8l2.4 2.2M173.3 72.8l-1 1.7M173.7 72.8l1.8 1.4M174.3 72.8l-.8 1.4M174.8 72.8l2.6 2.2M175.5 72.8l-1.4 2.4M176 72.8l1.8 1.5M176.3 61v24.3M176.6 72.8l-.8 1.6"/>
<path d="M177.1 72.8l1.8 1.6M177.9 72.8l-1.3 2.3M178.4 72.8l2.1 1.9M179.3 72.8l-.9 1.4M180 72.8l-1.2 2.3M180.7 72.8l2.4 2.2M181 72.8l-.9 1.7M181.5 72.8l1.7 1.4M182.1 72.8l-.8 1.4M182.6 72.8l2.6 2.2M183.2 72.8l-1.3 2.4M183.8 72.8l1.8 1.5"/>
<path d="M184 67.1l.6-2.5 .6 2.5M184.4 72.8l-.8 1.6M184.6 64.6v4.9M184.9 72.8l1.8 1.6M185.7 72.8l-1.3 2.3M186.2 72.8l2.1 1.9M187 72.8l-.8 1.4M187.8 72.8l-1.3 2.3M188.4 72.8l2.5 2.2M188.8 72.8l-.8 1.5M189.3 72.8l1.7 1.4M189.8 72.8l-.7 1.4"/>
<path d="M190.4 72.8l2.2 1.8M191 72.8l-1.3 2.4M191.6 72.8l1 .8M192.2 72.8l-.8 1.6M192.6 74.5l-.4 .6M192.6 74v11.3M192.6 60.7l1.9 2.2M192.6 63l2.1 2.4M192.6 64.9l2.1 2.7M192.6 66.1l1.5 1.8M192.6 67.2l1.6 1.8M192.6 68.5l1.9 2.1"/>
<path d="M192.6 70.8l1.7 2M192.6 72.7v.1M192.6 63.8l1.4 1.8M192.6 71.6l.9 1.2M193.9 60.7l-1.3 .9M193.9 68.5l-1.3 .9M194 63.6l-1.4 .8M194 71.4l-1.4 .8M194.1 70.3l-1.5 .9M194.2 65.9l-1.6 .8M194.3 62.4l-1.7 1M194.8 66.7l-2.2 1.3"/>
<path d="M194.9 61.1l-2.3 1.2M194.9 68.9l-2.3 1.2M194.9 64.3l-2.3 1.3M194.9 72l-1.2 .8M23.4 92.1h21.5M38.5 81.1h4.8M40.9 80.5l2.4 .6-2.4 .6M59.5 81.1h4.9M62 80.5l-2.5 .6 2.5 .6M74.2 84.1h4.9M76.6 83.5l2.5 .6-2.5 .6M95.3 84.1h4.8"/>
<path d="M97.7 83.5l-2.4 .6 2.4 .6M109.4 91.5h39.7M111.5 84.1h48.6M113.9 83.6l-2.4 .5 2.4 .7M157.7 83.6l2.4 .5-2.4 .7M171.5 84.1h4.8M173.9 83.5l2.4 .6-2.4 .6M192.6 84.1h4.8M195 83.5l-2.4 .6 2.4 .6M11.3 106.4h187.4v75.7h-187.4zM11.3 118.9h187.4M17.8 106.4v67.8"/>
<path d="M68.4 106.4v67.8M110.5 106.4v67.8M124.8 106.4v67.8M146.7 106.4v67.8M11.3 126.8h187.4M11.3 134.7h187.4M33.7 129.2l.1 .2h-.1zM40.2 121.4l.2-.1 .1 .1-.1 .2zM53.2 139.4h.2l-.1 .2zM64.6 136v.3zM149.8 139.4h.2l-.1 .2zM149.8 120.2h.2l-.1 .1z"/>
<path d="M160 128.1h.3zM176.3 120.1l.1 .1-.1 .1zM183 128v.2zM185.8 120.2h.2l-.1 .1zM187.8 136v.3zM187.8 120.2h.2l-.1 .1zM189.8 136v.3l-.1-.1zM192.6 128v.2zM193.7 139.4h.2l-.2 .2zM194.5 128.1h.2zM11.3 142.6h187.4M11.3 150.5h187.4"/>
<path d="M11.3 158.4h187.4M53.2 147.4h.2zM64.5 144h.2zM160 147.4h.3zM187.7 144h.2zM189.7 144h.2zM11.3 166.3h187.4M11.3 174.2h187.4M33.3 168.9l.2-.2 .1 .2-.1 .1zM51.5 176.7l.1 .1-.1 .1zM151.2 171.1h.3zM157.8 167.8h.2z"/>
<path d="M184.8 171.1h.2zM192.9 167.7v.1zM13 188.7h31.4M51.6 226a.78 .78 0 0 1 1.2 .4 2.14 2.14 0 0 1-.2 1.8 .75 .75 0 0 1-1.2-.3 2.01 2.01 0 0 1 .2-1.9zM52.7 233.2h-1.2l-.1 1a.87 .87 0 0 1 1.3 0 .87 .87 0 0 1-.1 1.3 .87 .87 0 0 1-1.3-.3M54.9 229.5l-1.2 1.7h1.8M17.6 243.4h21M9.2 269.4h191.6M59.7 269.4v21.3M110.2 278.9h47.4M110.2 274.1h47.4M110.2 269.4v21.3"/>
<path d="M133.9 269.4v14.2M157.6 269.4v21.3M163.3 279.9l-.1 .3M163.3 279.9l1 .3M164.2 277.6l-.6 1-.3 1.3M164.2 277.6l.8 1.1M164.2 277.6h.1M164.4 277.4l-.2 .2M164.4 277.4h.1M164.4 277.4l.8 1.1M165 278.7l-.7 1.5M165 278.7h.1"/>
<path d="M165.2 278.5h.1M165.2 278.5l-.2 .2M166.6 276.8l-1.2 .1-1 .5M166.6 276.8l.1 1.1M166.6 276.8h.1M166.6 276.8l.3 .1M166.7 277.9l-.9 .2-.6 .4M166.7 277.9h.2M166.9 276.9l2 .7M166.9 276.9v1l1.9 .3M166.9 276.9h.1M168.8 278.2h.1"/>
<path d="M168.8 278.2h.2M168.9 277.6h.1M168.9 277.6l-.1 .6M168.9 277.6l.2 .1M169.1 277.7l-.1 .5M169.1 277.7h.1M169.1 277.7l.6 .2-.5 .4-.2-.1M170.6 278.9h.1M170.6 278.9l.2 .2M170.7 278.5l-.9-.5-.4 .4 1.2 .5M170.7 278.5h.1M170.7 278.5l-.1 .4"/>
<path d="M170.7 278.5l.3 .2M170.8 279.1h.1M170.8 279.1l.5 .2M171 278.7h.1M171 278.7l-.2 .4M171 278.7l.5 .4M171.3 279.3h.1M171.5 279.1h.1M171.5 279.1l-.2 .2M200.8 264.1v26.6h-90.2M9.2 280.1h50.5M110.2 283.6h47.4"/>
<path d="M150.8 283.6v7.1M163.2 280.2v1.4l.1 1.5M163.2 280.2l1 .3M163.2 280.2h.1M163.3 283.1h.1M163.3 283.1l.7 2.6M164 285.7h.1M164 285.7l.1 .2M164.1 285.9h.1M164.1 283.1h.1M164.1 283.1h-.8M164.1 283.1l.3 2.3"/>
<path d="M164.2 280.5l-.1 2.6M164.2 280.5h.1M164.2 283.4l-.7 .1M164.3 280.2h.1M164.3 280.2l-.1 .3M164.4 285.4h.1M164.4 285.4l-.4 .3M164.4 285.4l.1 .3M164.5 285.7h.1M164.5 285.7l-.4 .2M164.5 285.7l-.3 .5-.1-.3M164.6 287.3h.1"/>
<path d="M164.9 287.1l-.3-1.1-.4 .3 .4 1M164.9 287.1l-.3 .2M164.9 287.1h.1M165.7 280.9l4.9-3.6-4 3.6 2.4 1.7-5.4 4.2 4.5-4.2z"/>
<circle cx="31.2" cy="37.3" r=".18"/>
<circle cx="40.2" cy="25.4" r=".26"/>
<circle cx="173.6" cy="37.6" r="3.1"/>
<circle cx="179.7" cy="37.6" r="3.1"/>
<circle cx="185.9" cy="37.6" r="3.1"/>
<circle cx="17.4" cy="44.4" r="3.1"/>
<circle cx="31.2" cy="52.3" r=".17"/>
<circle cx="42.2" cy="45.1" r="3.1"/>
<circle cx="48.4" cy="45.1" r="3.1"/>
<circle cx="54.5" cy="45.1" r="3.1"/>
<circle cx="110.1" cy="40.9" r=".17"/>
<circle cx="111.5" cy="40.9" r=".17"/>
<circle cx="111.5" cy="57.4" r=".18"/>
<circle cx="160.1" cy="57.4" r=".2"/>
<circle cx="160.1" cy="40.9" r=".17"/>
<circle cx="161.5" cy="40.9" r=".17"/>
<circle cx="17.5" cy="67.2" r="3.1"/>
<circle cx="127" cy="67.2" r="3.1"/>
<circle cx="144.6" cy="67.2" r="3.1"/>
<circle cx="17.5" cy="82.6" r="3.1"/>
</g>
<g fill="#000">
<path d="M110 278.7h.3v.3h-.3z" fill-rule="evenodd"/>
<path d="M168.7 278h.3v.3h-.3z" fill-rule="evenodd"/>
<path d="M170.4 278.8h.3v.3h-.3z" fill-rule="evenodd"/>
</g>
<path d="M31.2 66.7v-49.9M111.5 66.7v-49.9M160.1 66.7v-49.9" fill="none" stroke="#000" stroke-width=".2" stroke-dasharray="3.2 1.6 .8 1.6" stroke-linecap="butt"/>
<path d="M11.9 24.1h49.3M77.5 24.1h116.7M11.2 71.7h47.8M59 71.7v-7.1M80.1 71.7h111.4M80.1 64.6v7.1M191.5 64.6v7.1" fill="none" stroke="#000" stroke-width=".2" stroke-dasharray="3.2 3.2" stroke-linecap="butt"/>
<g font-size="2.8">
<text x="23.4" y="91.5">SIDE VIEW</text>
<text x="109.4" y="91">FRONT ELEVATION</text>
</g>
<g font-size="2.4">
<text x="50.7" y="10.8">150mm TOP SOIL</text>
<text x="133.7" y="11.2">GROUND</text>
<text x="50.7" y="14.5">WHERE REQD.</text>
<text x="133.7" y="14.9">LEVEL</text>
<text x="172.6" y="38.9">6</text>
<text x="178.7" y="38.9">5</text>
<text x="184.8" y="38.9">4</text>
<text x="16.4" y="45.6">2</text>
<text x="41.2" y="46.3">6</text>
<text x="47.3" y="46.3">5</text>
<text x="53.4" y="46.3">4</text>
<text x="44.3" y="53.5">&quot;C&quot;</text>
<text x="82.8" y="53.4" transform="rotate(-90 82.8 53.4)">1810</text>
<text x="117.6" y="53.6">&quot;C&quot;</text>
<text x="166.1" y="53.3">&quot;C&quot;</text>
<text x="183.4" y="53.7" transform="rotate(-90 183.4 53.7)">300</text>
<text x="17.3" y="58.9">&quot;D&quot;</text>
<text x="68.8" y="57.3" transform="rotate(-90 68.8 57.3)">2500 MINIMUM</text>
<text x="73.3" y="58.1" transform="rotate(-90 73.3 58.1)">(BOTH POLES)</text>
<text x="89.7" y="55.8" transform="rotate(-90 89.7 55.8)">1510</text>
<text x="16.9" y="68.5">1</text>
<text x="68.8" y="71.7" transform="rotate(-90 68.8 71.7)">500</text>
<text x="125.9" y="68.5">3</text>
<text x="143.6" y="68.5">3</text>
<text x="16.4" y="83.8">7</text>
<text x="46.7" y="79.9">1000*</text>
<text x="82.4" y="82.9">1000*</text>
<text x="131.4" y="82.9">3000</text>
<text x="179.7" y="82.9">1000*</text>
<text x="47.7" y="86.7">TYP</text>
<text x="83.5" y="86.7">TYP</text>
<text x="180.8" y="86.7">TYP</text>
<text x="56.9" y="96.1">* MINIMUM DISTANCE BETWEEN FACE OF</text>
<text x="58.9" y="99.8">EXCAVATION &amp; STRUCTURE TO ALLOW</text>
<text x="58.9" y="103.5">ACCESS TO PLACE GRANULAR FILL &amp; COMPACT</text>
<text x="19.9" y="113.7">ITEM - DESCRIPTION</text>
<text x="70.1" y="113.7">REFERENCE No.</text>
<text x="112.7" y="111.7">QTY</text>
<text x="126.5" y="111.7">WEIGHT</text>
<text x="159.8" y="113.7">REMARKS</text>
<text x="112.7" y="115.4">REQ’D</text>
<text x="126.5" y="115.4">EACH (Kg)</text>
<text x="14.2" y="123.9">1</text>
<text x="19.9" y="123.9">&quot;H&quot; Pole Timber Baulk</text>
<text x="70.1" y="123.9">LSTC/STD/PAR/738</text>
<text x="116.8" y="123.9">1</text>
<text x="132" y="123.9">192.5</text>
<text x="14.2" y="131.9">2</text>
<text x="19" y="131.8">Foundation Block</text>
<text x="70.1" y="131.8">LSTC/STD/PAR/602</text>
<text x="116.8" y="131.8">2</text>
<text x="132" y="131.8">42</text>
<text x="14.2" y="139.8">3</text>
<text x="19" y="139.8">M20 Bolts x</text>
<text x="70.1" y="139.8">LSTC/STD/GNA/555</text>
<text x="116.8" y="139.8">2</text>
<text x="132" y="139.8">2.4</text>
<text x="14.2" y="147.7">4</text>
<text x="19" y="147.7">M20 Bolts x</text>
<text x="70.1" y="147.7">LSTC/STD/GNA/555</text>
<text x="116.8" y="147.7">2</text>
<text x="132" y="147.7">0.5</text>
<text x="14.2" y="155.6">5</text>
<text x="19" y="155.5">Square Flat Washer</text>
<text x="70.1" y="155.5">LSTC/STD/PAR/619</text>
<text x="116.8" y="155.5">2</text>
<text x="132" y="155.5">0.1</text>
<text x="14.2" y="163.5">6</text>
<text x="19" y="163.4">Square Curved Washer</text>
<text x="70.1" y="163.4">LSTC/STD/PAR/620</text>
<text x="116.8" y="163.4">2</text>
<text x="132" y="163.4">0.2</text>
<text x="14.2" y="171.4">7</text>
<text x="19" y="171.3">Geotextile Membrane</text>
<text x="70.1" y="171.3">__</text>
<text x="116.8" y="171.3">1</text>
<text x="132" y="171.3">__</text>
<text x="15.2" y="179.2">Total Calculated Weight = 283Kg</text>
<text x="13.1" y="188.2">GENERAL NOTES:</text>
<text x="13.1" y="195.5">1.</text>
<text x="18.1" y="195.5">ALL STEELWORK TO BE PROTOTYPE CHECK ERECTED PRIOR TO MASS PRODUCTION.</text>
<text x="13.1" y="202.8">2. ALL DIMENSIONS ARE IN MILLIMETRES.</text>
<text x="13.1" y="210.1">3. MATERIAL LIST INDICATES ADDITIONAL ITEMS REQUIRED WHEN &quot;VERY POOR&quot; SOIL</text>
<text x="15" y="213.7">CONDITIONS ARE ENCOUNTERED.</text>
<text x="15.1" y="217.4">THESE FOUNDATIONS CAN ONLY BE INSTALLED IN LEVEL GROUND.</text>
<text x="15.1" y="224.7">TO BE READ IN CONJUNCTION WITH:</text>
<text x="15" y="228.3">LSTC/STD/GNA/502:</text>
<text x="15.1" y="232">LSTC/STD/GNA/504:</text>
<text x="53.1" y="228.3">0-5%%dANGLE STRUCTURE</text>
<text x="55.3" y="232">MATERIAL LIST</text>
<text x="15.1" y="235.6">LSTC/STD/GNA/555:</text>
<text x="54.1" y="235.6">BOLT LENGTH DETERMINATION</text>
<text x="13.1" y="242.9">4. IMPORTANT:</text>
<text x="40.6" y="242.9">REFER TO LSTC/STD/GNA/779 SHEETS 1 TO 4</text>
<text x="15" y="246.6">FOR FOUNDATION DESIGN CRITERIA.</text>
<text x="15.1" y="253.9">SHT 1</text>
<text x="15.2" y="257.5">SHT 2 : FOUNDATION DETAILS / STRUCTURE TYPES.</text>
<text x="27.7" y="253.9">: SOIL CLASSIFICATIONS &amp; POLE EMBEDMENT DETAILS.</text>
<text x="15.3" y="261.2">SHT 3 : FACTORS OF SAFETY.</text>
<text x="15.1" y="264.8">SHT 4 : OUTLINE DESIGN FOR &quot;VERY POOR&quot; SOIL FOUNDATIONS.</text>
</g>
<g font-size="2.1">
<text x="23" y="275.5">PowerSystems</text>
<text x="64.2" y="279.9">0-5^ ANGLE STRUCTURE</text>
<text x="67.2" y="276.5">ADDITIONAL MATERIAL</text>
<text x="24.8" y="286.6">OHL-03-132</text>
<text x="70.6" y="283.3">VERY POOR SOIL</text>
<text x="75.8" y="286.7">CONDITIONS</text>
<text x="114.2" y="288.9">LSTC/STD/GNA/793</text>
<text x="153.4" y="288.9">3</text>
</g>
<g font-size="2">
<text x="147.9" y="122.3">Timber Baulk &quot;D&quot; in addition to</text>
<text x="147.9" y="125.6">LSTC/STD/GNA/502</text>
<text x="147.9" y="130.2">Foundation Block &quot;C&quot; in addition</text>
<text x="147.9" y="133.5">to LSTC/STD/GNA/502</text>
<text x="43.1" y="138.2">Length To Suit</text>
<text x="43.1" y="141.5">Pole Diameter</text>
<text x="147.9" y="138.2">M20 Bolts to attach additional</text>
<text x="147.9" y="141.5">Timber Baulk &quot;D&quot; to Foundation</text>
<text x="43.1" y="146.1">Length To Suit</text>
<text x="43.1" y="149.4">Pole Diameter</text>
<text x="147.9" y="146.1">M20 Bolts to attach additional</text>
<text x="147.9" y="149.4">Foundation Block &quot;C&quot;</text>
<text x="147.9" y="169.8">Place in Bottom of Excavation</text>
<text x="147.9" y="173.1">Prior to Granular Backfill</text>
</g>
<g font-size="1.7">
<text x="121.4" y="271.8">1:60</text>
<text x="147.8" y="272.6">A4</text>
<text x="118.1" y="277.5">11/05/05</text>
<text x="147.5" y="277.6">GS</text>
<text x="121.3" y="282.3">R.F.</text>
<text x="147.6" y="282.2">PP</text>
</g>
<g font-size="1.2">
<text x="175.4" y="10.2">FOR ISSUE</text>
<text x="160.2" y="14.4">3</text>
<text x="166" y="14.4">31/07/07</text>
<text x="180.6" y="14.3">JR</text>
<text x="188.1" y="14.4">GS</text>
<text x="195.7" y="14.4">PP</text>
</g>
<g font-size="1.1">
<text x="10.1" y="271.3">CLIENT</text>
<text x="60.4" y="271.3">TITLE</text>
<text x="110.6" y="271">SCALE</text>
<text x="110.7" y="275.7">DATE</text>
<text x="134.4" y="270.9">ORIGINAL SIZE</text>
<text x="134.4" y="275.7">CHECKED</text>
<text x="158.7" y="274.6">LS TRANSMISSION CONSULTANCY LIMITED</text>
<text x="10.1" y="282">SPECIFICATION</text>
<text x="110.6" y="280.4">DRAWN</text>
<text x="134.3" y="280.5">APPROVED</text>
<text x="110.9" y="285.2">DRAWING NUMBER</text>
<text x="151.3" y="285.2">REV</text>
</g>
<g font-size="1">
<text x="159" y="8">DESCRIPTION</text>
<text x="158.5" y="12.6">REV</text>
<text x="163.7" y="12.5">DATE</text>
<text x="177.2" y="12.7">BY</text>
<text x="185.6" y="12.6">CHKD</text>
<text x="193.2" y="12.6">APPD</text>
<text x="183.1" y="281.4">Little Driffield</text>
<text x="184.1" y="276.5">Yorkshire House</text>
<text x="190" y="278.9">York Road</text>
<text x="185.1" y="283.8">East Yorkshire</text>
<text x="190.9" y="286.2">YO25 5XA</text>
<text x="187.1" y="288.6">01377 253617</text>
</g>
<text font-size=".8" x="111.3" y="273.6">(UNLESS OTHERWISE STATED)</text>
</svg>
